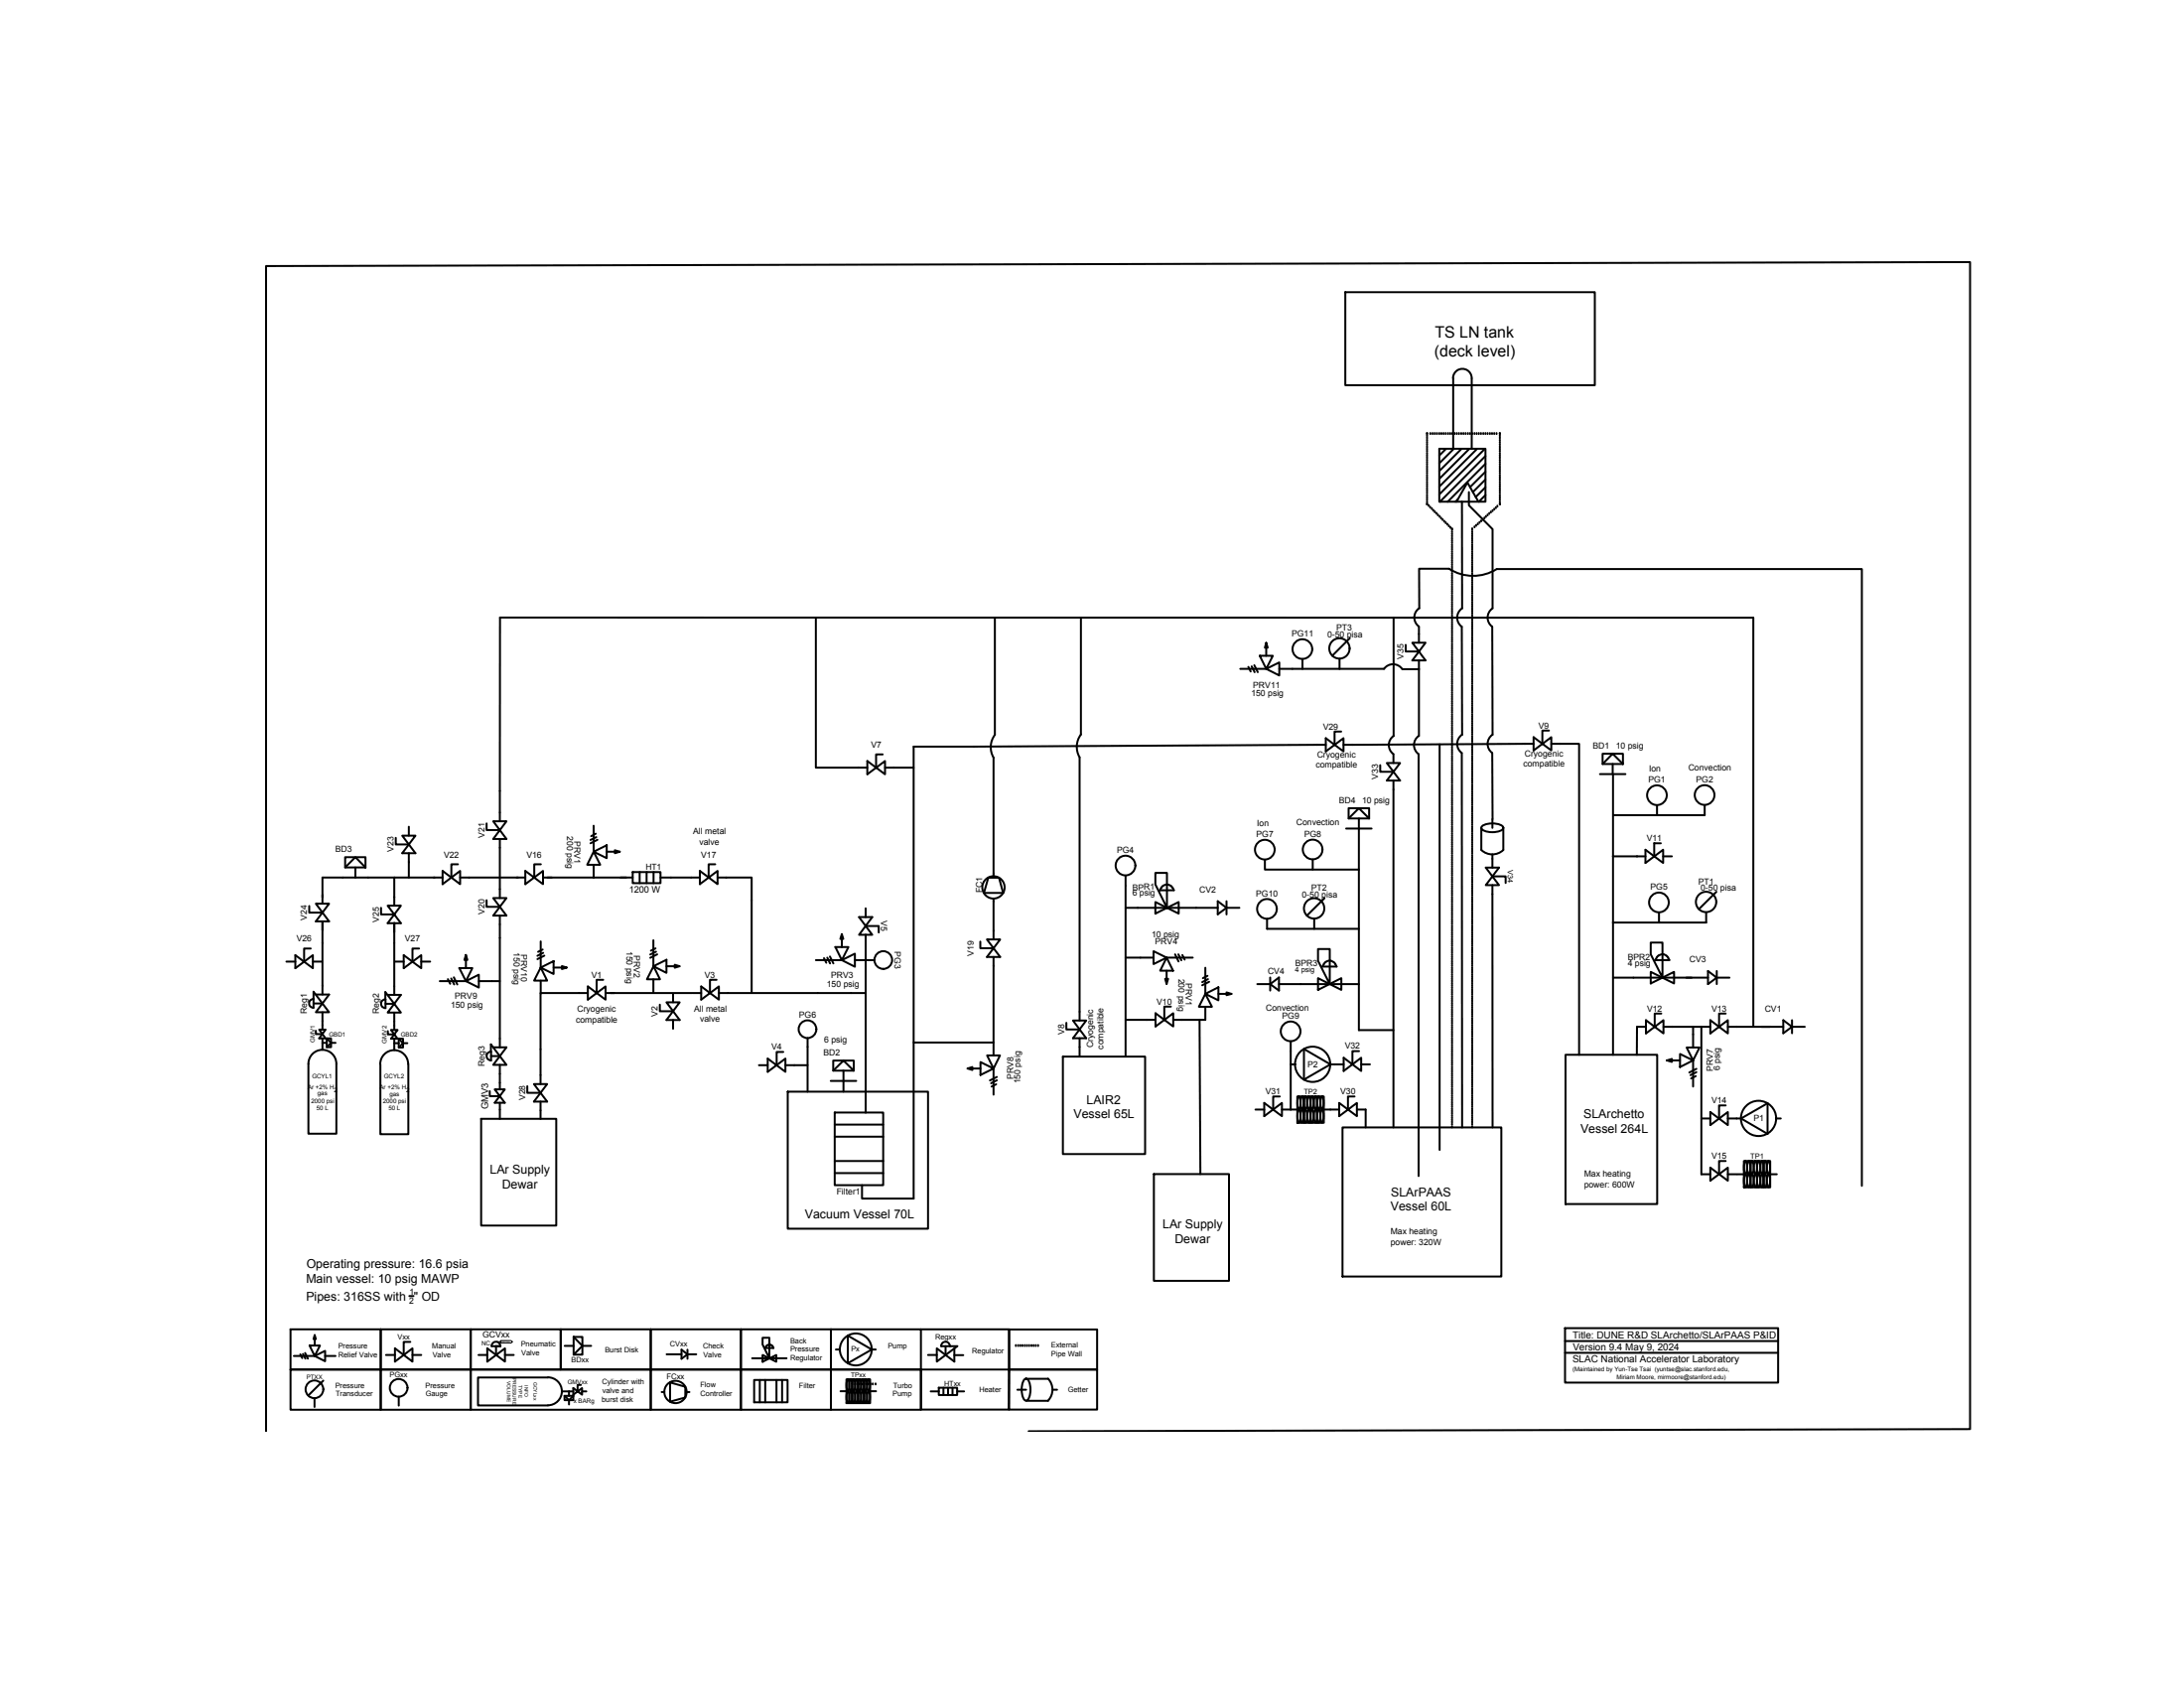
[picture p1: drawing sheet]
<svg xmlns="http://www.w3.org/2000/svg" width="279mm" height="216mm" viewBox="0 0 279 216" stroke-linecap="round" stroke-linejoin="round" font-family="sans-serif">
<!-- layer: 0 -->
<g fill="none" stroke="#000" stroke-width=".25">
<path d="M172.1 37.4h31.9v11.9h-31.9zM182.6 55.5h.1M182.6 55.8h.1M182.6 56.1h.1M182.6 56.4h.1M182.6 56.6h.1M182.6 56.9h.1M182.6 57.2h.1M182.6 57.5h.1M182.6 57.8h.1M182.6 58.1h.1M182.6 58.3h.1"/>
<path d="M182.6 58.6h.1M182.6 58.9h.1M182.6 59.2h.1M182.6 59.5h.1M182.6 59.7h.1M183 55.5h.1M183.3 55.5h.1M183.6 55.5h.1M183.8 55.5h.1M184.1 55.5h.1M184.1 57.4h5.9v6.8h-5.9zM184.4 55.5h.1"/>
<path d="M184.7 55.5h.1M185 55.5h.1M185 57.4l-.9 .9M185.3 55.5h.1M185.5 55.5h.1M185.8 55.5h.1M185.9 57.4v-9a1.2 1.2 0 0 1 1.2-1.2 1.2 1.2 0 0 1 1.2 1.2v9M186 57.4l-1.9 1.9M186.1 55.5h.1M186.4 55.5h.1M186.6 55.5h.1M186.9 55.5h.1"/>
<path d="M187 57.4l-2.9 2.9M187.2 55.5h.1M187.5 55.5h.1M187.8 55.5h.1M188 57.4l-3.9 3.8M188.1 55.5h.1M188.3 55.5h.1M188.6 55.5h.1M188.9 55.5h.1M189 57.4l-4.9 4.8M189.2 55.5h.1M189.5 55.5h.1"/>
<path d="M189.8 55.5h.1M190 57.4l-5.9 5.8M190 55.5h.1M190 58.3l-5.8 5.9M190 59.3l-4.8 4.9M190.3 55.5h.1M190.6 55.5h.1M190.9 55.5h.1M191.2 55.5h.1M191.5 55.5h.1M191.9 55.5h.1M191.9 59.7h.1"/>
<path d="M191.9 59.5h.1M191.9 59.2h.1M191.9 58.9h.1M191.9 58.6h.1M191.9 58.3h.1M191.9 58.1h.1M191.9 57.8h.1M191.9 57.5h.1M191.9 57.2h.1M191.9 56.9h.1M191.9 56.6h.1M191.9 56.4h.1"/>
<path d="M191.9 56.1h.1M191.9 55.8h.1M104.4 79v19.2h6.6M127.3 79v15a2.64 2.64 0 0 0-.2 2.9v15.2M138.3 79v14.9a2.64 2.64 0 0 0-.2 3v33.6M178.3 79v15.1M181.6 77.8a1.43 1.43 0 0 0-.1 2.3v2.1M181.6 77.8l-.1-5.1h3.9a5.6 5.6 0 0 0 6.1 .1h46.7v78.9M182.6 64.5h.1M182.6 60h.1M182.6 60.3h.1M182.6 60.6h.1"/>
<path d="M182.6 60.9h.1M182.6 61.1h.1M182.6 61.4h.1M182.6 61.7h.1M182.6 62h.1M182.6 62.3h.1M182.6 62.6h.1M182.6 62.8h.1M182.6 63.1h.1M182.6 63.4h.1M182.6 63.7h.1M182.6 64h.1"/>
<path d="M182.6 64.3h.1M182.8 64.7h.1M183 64.9h.1M183.2 65.1h.1M183.4 65.3h.1M183.6 65.5h.1M183.8 65.7h.1M184 65.9h.1M184.2 66.1h.1M184.4 66.3h.1M184.6 66.5h.1M184.8 66.7h.1"/>
<path d="M185 66.9h.1M185.2 67.1h.1M185.4 67.3h.1M185.5 67.5h.1M185.8 72.3h.1M185.8 72.6h.1M185.8 72.8h.1M185.8 73.1h.1M185.8 73.4h.1M185.8 73.7h.1M185.8 74h.1M185.8 74.3h.1"/>
<path d="M185.8 74.5h.1M185.8 74.8h.1M185.8 75.1h.1M185.8 75.4h.1M185.8 75.7h.1M185.8 75.9h.1M185.8 76.2h.1M185.8 76.5h.1M185.8 76.8h.1M185.8 77.1h.1M185.8 77.4h.1M185.8 77.6h.1"/>
<path d="M185.8 77.9h.1M185.8 78.2h.1M185.8 78.5h.1M185.8 78.8h.1M185.8 79.1h.1M185.8 79.3h.1M185.8 79.6h.1M185.8 79.9h.1M185.8 67.7h.1M185.8 68.1h.1M185.8 68.3h.1M185.8 68.6h.1"/>
<path d="M185.8 68.9h.1M185.8 69.2h.1M185.8 69.5h.1M185.8 69.8h.1M185.8 70h.1M185.8 70.3h.1M185.8 70.6h.1M185.8 70.9h.1M185.8 71.2h.1M185.8 71.4h.1M185.8 71.7h.1M185.8 72h.1"/>
<path d="M186.5 63.9l-.3 .3M187 64.2v13.6a1.42 1.42 0 0 0 0 2.4v13.8a1.43 1.43 0 0 0 0 2.3M187.9 62.9v1.7l3 3.1v10.1a1.43 1.43 0 0 0 0 2.4M188.3 72.3h.1M188.3 72.6h.1M188.3 72.8h.1M188.3 73.1h.1M188.3 73.4h.1M188.3 73.7h.1M188.3 74h.1M188.3 74.3h.1M188.3 74.5h.1"/>
<path d="M188.3 74.8h.1M188.3 75.1h.1M188.3 75.4h.1M188.3 75.7h.1M188.3 75.9h.1M188.3 76.2h.1M188.3 76.5h.1M188.3 76.8h.1M188.3 77.1h.1M188.3 77.4h.1M188.3 77.6h.1M188.3 77.9h.1"/>
<path d="M188.3 78.2h.1M188.3 78.5h.1M188.3 78.8h.1M188.3 79.1h.1M188.3 79.3h.1M188.3 79.6h.1M188.3 79.9h.1M188.3 67.7h.1M188.3 68.1h.1M188.3 68.3h.1M188.3 68.6h.1M188.3 68.9h.1"/>
<path d="M188.3 69.2h.1M188.3 69.5h.1M188.3 69.8h.1M188.3 70h.1M188.3 70.3h.1M188.3 70.6h.1M188.3 70.9h.1M188.3 71.2h.1M188.3 71.4h.1M188.3 71.7h.1M188.3 72h.1M188.6 67.5h.1"/>
<path d="M188.8 67.3h.1M189.1 67.1h.1M189.1 64.1l-1.4-2.4-1.4 2.5M189.3 66.9h.1M189.5 66.7h.1M189.7 66.5h.1M189.9 66.3h.1M190 60.3l-1.9 2M190 61.3l-1.6 1.6M190 62.3l-1.2 1.3M190 63.3l-.8 .9M190.1 66.1h.1"/>
<path d="M190.3 65.9h.1M190.5 65.7h.1M190.7 65.5h.1M190.9 65.4h.1M191.2 65.2h.1M191.4 65h.1M191.6 64.8h.1M191.9 64.5h.1M191.9 64.3h.1M191.9 64h.1M191.9 63.7h.1M191.9 63.4h.1"/>
<path d="M191.9 63.1h.1M191.9 62.8h.1M191.9 62.6h.1M191.9 62.3h.1M191.9 62h.1M191.9 61.7h.1M191.9 61.4h.1M191.9 61.1h.1M191.9 60.9h.1M191.9 60.6h.1M191.9 60.3h.1M191.9 60h.1"/>
<path d="M111 97.3v1.7l2.2-1.7v1.7zM112.9 96.5h-.8v1.7M113.2 98.2h3.7M165.3 85.5h11.8a1.43 1.43 0 0 1 2.3 .1M166.6 84.3v1.2M169.6 95.3l-52.7 .2v57.8h-6.6v-1.7M169.6 94.4v1.7l2.3-1.7v1.7zM171.4 85.5h.1M171.4 84.3v1.3M171.6 93.6h-.9v1.7M172.7 81.6l-2.3 2.3M176.6 97.9v.8h1.7"/>
<path d="M177.4 97.6h1.7l-1.7 2.2h1.7zM178.3 96.5v1.1M178.3 99.8v44.4M178.3 94.1a1.43 1.43 0 0 0 0 2.3M179.4 85.6h2.1M179.8 82.5v.8h1.7M180.7 82.2h1.7l-1.7 2.3h1.7zM181.5 94.1a1.43 1.43 0 0 0 0 2.3v54M181.5 84.5v9.6M184.2 95.2v51.9M185.8 80.2h.1M185.8 80.4h.1"/>
<path d="M185.8 80.7h.1M185.8 81h.1M185.8 81.3h.1M185.8 81.6h.1M185.8 81.9h.1M185.8 82.1h.1M185.8 82.4h.1M185.8 82.7h.1M185.8 83h.1M185.8 83.3h.1M185.8 83.6h.1M185.8 83.8h.1"/>
<path d="M185.8 84.1h.1M185.8 84.4h.1M185.8 84.7h.1M185.8 85h.1M185.8 85.3h.1M185.8 85.5h.1M185.8 85.8h.1M185.8 86.1h.1M185.8 86.4h.1M185.8 86.6h.1M185.8 86.9h.1M185.8 87.2h.1"/>
<path d="M185.8 87.5h.1M185.8 87.8h.1M185.8 88.1h.1M185.8 88.3h.1M185.8 88.6h.1M185.8 88.9h.1M185.8 89.2h.1M185.8 89.5h.1M185.8 89.8h.1M185.8 90h.1M185.8 90.3h.1M185.8 90.6h.1"/>
<path d="M185.8 90.9h.1M185.8 91.2h.1M185.8 91.5h.1M185.8 91.7h.1M185.8 92h.1M185.8 92.3h.1M185.8 92.6h.1M185.8 92.9h.1M185.8 93.1h.1M185.8 93.4h.1M185.8 93.7h.1M185.8 94h.1"/>
<path d="M185.8 94.3h.1M185.8 94.5h.1M185.8 94.8h.1M185.8 95.1h.1M185.8 95.4h.1M185.8 95.7h.1M185.8 96h.1M185.8 96.2h.1M185.8 96.5h.1M185.8 96.8h.1M185.8 97.1h.1M185.8 97.4h.1"/>
<path d="M185.8 97.7h.1M185.8 97.9h.1M185.8 98.2h.1M185.8 98.5h.1M185.8 98.8h.1M185.8 99.1h.1M185.8 99.3h.1M185.8 99.6h.1M185.8 99.9h.1M187 96.3v47.9M188.3 80.2h.1M188.3 80.4h.1"/>
<path d="M188.3 80.7h.1M188.3 81h.1M188.3 81.3h.1M188.3 81.6h.1M188.3 81.9h.1M188.3 82.1h.1M188.3 82.4h.1M188.3 82.7h.1M188.3 83h.1M188.3 83.3h.1M188.3 83.6h.1M188.3 83.8h.1"/>
<path d="M188.3 84.1h.1M188.3 84.4h.1M188.3 84.7h.1M188.3 85h.1M188.3 85.3h.1M188.3 85.5h.1M188.3 85.8h.1M188.3 86.1h.1M188.3 86.4h.1M188.3 86.6h.1M188.3 86.9h.1M188.3 87.2h.1"/>
<path d="M188.3 87.5h.1M188.3 87.8h.1M188.3 88.1h.1M188.3 88.3h.1M188.3 88.6h.1M188.3 88.9h.1M188.3 89.2h.1M188.3 89.5h.1M188.3 89.8h.1M188.3 90h.1M188.3 90.3h.1M188.3 90.6h.1"/>
<path d="M188.3 90.9h.1M188.3 91.2h.1M188.3 91.5h.1M188.3 91.7h.1M188.3 92h.1M188.3 92.3h.1M188.3 92.6h.1M188.3 92.9h.1M188.3 93.1h.1M188.3 93.4h.1M188.3 93.7h.1M188.3 94h.1"/>
<path d="M188.3 94.3h.1M188.3 94.5h.1M188.3 94.8h.1M188.3 95.1h.1M188.3 95.4h.1M188.3 95.7h.1M188.3 96h.1M188.3 96.2h.1M188.3 96.5h.1M188.3 96.8h.1M188.3 97.1h.1M188.3 97.4h.1"/>
<path d="M188.3 97.7h.1M188.3 97.9h.1M188.3 98.2h.1M188.3 98.5h.1M188.3 98.8h.1M188.3 99.1h.1M188.3 99.3h.1M188.3 99.6h.1M188.3 99.9h.1M190.9 80.2v13.8a1.43 1.43 0 0 0 0 2.3M190.9 96.3v8.5M196.2 94.3v1.7l2.3-1.7v1.7z"/>
<path d="M196.2 95.1l-24.3 .2M198.2 93.4h-.9v1.7M198.5 95.1h3.5v39.8M204.7 99h3.2M205 96.4h2.6v1.3h-2.6zM205 97.7l1.3-1.3 1.3 1.3M206.3 97.7v1.3M206.4 99v35.9M39.6 115.9v.8h1.7M40.4 115.6h1.7l-1.7 2.2h1.7zM41.3 117.8v9.4M44.2 109.6h2.6v1.3h-2.6z"/>
<path d="M44.2 110.9l1.3-1.3 1.3 1.3M45.5 110.9v1.3M48.7 116.1v.9h1.7M49.6 115.8h1.7l-1.7 2.3h1.7zM50.4 112.2v3.6M50.4 118v9.2M50.6 107.2v.8h1.7M51.5 106.9h1.6l-1.6 2.2h1.6zM52.3 105.7v1.2M52.3 109.1v3.1M56.6 111.4v1.7l2.3-1.7v1.7zM56.6 112.2h-15.3v3.4"/>
<path d="M58.6 110.5h-.9v1.7M58.9 112.2h8.3M62.3 115.1v.9h1.6M62.3 105.3v.9h1.6M63.1 114.9h1.7l-1.7 2.2h1.7zM63.1 105h1.7l-1.7 2.3h1.7zM63.9 105l.1-26h160.3v52.3M63.9 107.3v7.6M63.9 117.1v16.9M67.2 111.4v1.7l2.3-1.7v1.7zM69.2 110.5h-.9v1.7M69.5 112.2h10.6"/>
<path d="M85.8 112.2h3.7M89.5 111.4v1.7l2.3-1.7v1.7zM91.5 110.5h-.8v1.7M91.8 112.2h4.4v14.8M109.9 117.3l1.7 2.3h-1.7l1.7-2.3zM110.7 118.4h1.7v.9M110.7 116.2v1.1M126.4 112.3h1.4l.5 1.9h-2.4zM127.1 114.9v5.3M144 112v1.3M144 113.3v21.8M144 116.1h1.6"/>
<path d="M153 116.1h2.8M155.8 116.9l1.1-.8-1.1-.8v1.7M156.9 116.1h1.7M156.9 115.3v1.7M161.8 110v1.2h12M162.1 117.5v1.3h11.7M167.9 109.9v1.3M168.1 118.8h.1M168.1 117.5v1.3M169.4 114.9l-2.2 2.2M172.2 106h3.3M172.5 103.4h2.7v1.3h-2.7z"/>
<path d="M172.5 104.7l1.3-1.3 1.4 1.3M173.8 104.7v27.1h4.5M185.8 100.2h.1M185.8 100.5h.1M185.8 100.7h.1M185.8 101h.1M185.8 101.3h.1M185.8 101.6h.1M185.8 101.9h.1M185.8 102.2h.1M185.8 102.4h.1M185.8 102.7h.1"/>
<path d="M185.8 103h.1M185.8 103.3h.1M185.8 103.6h.1M185.8 103.8h.1M185.8 104.1h.1M185.8 104.4h.1M185.8 104.7h.1M185.8 105h.1M185.8 105.3h.1M185.8 105.5h.1M185.8 105.8h.1M185.8 106.1h.1"/>
<path d="M185.8 106.4h.1M185.8 106.7h.1M185.8 106.9h.1M185.8 107.2h.1M185.8 107.5h.1M185.8 107.8h.1M185.8 108.1h.1M185.8 108.3h.1M185.8 108.6h.1M185.8 108.9h.1M185.8 109.2h.1M185.8 109.5h.1"/>
<path d="M185.8 109.8h.1M185.8 110h.1M185.8 110.3h.1M185.8 110.6h.1M185.8 110.9h.1M185.8 111.2h.1M185.8 111.5h.1M185.8 111.7h.1M185.8 112h.1M185.8 112.3h.1M185.8 112.6h.1M185.8 112.9h.1"/>
<path d="M185.8 113.1h.1M185.8 113.4h.1M185.8 113.7h.1M185.8 114h.1M185.8 114.3h.1M185.8 114.5h.1M185.8 114.8h.1M185.8 115.1h.1M185.8 115.4h.1M185.8 115.7h.1M185.8 116h.1M185.8 116.2h.1"/>
<path d="M185.8 116.5h.1M185.8 116.8h.1M185.8 117.1h.1M185.8 117.4h.1M185.8 117.7h.1M185.8 117.9h.1M185.8 118.2h.1M185.8 118.5h.1M185.8 118.8h.1M185.8 119.1h.1M185.8 119.4h.1M185.8 119.6h.1"/>
<path d="M185.8 119.9h.1M188.3 100.2h.1M188.3 100.5h.1M188.3 100.7h.1M188.3 101h.1M188.3 101.3h.1M188.3 101.6h.1M188.3 101.9h.1M188.3 102.2h.1M188.3 102.4h.1M188.3 102.7h.1M188.3 103h.1"/>
<path d="M188.3 103.3h.1M188.3 103.6h.1M188.3 103.8h.1M188.3 104.1h.1M188.3 104.4h.1M188.3 104.7h.1M188.3 105h.1M188.3 105.3h.1M188.3 105.5h.1M188.3 105.8h.1M188.3 106.1h.1M188.3 106.4h.1"/>
<path d="M188.3 106.7h.1M188.3 106.9h.1M188.3 107.2h.1M188.3 107.5h.1M188.3 107.8h.1M188.3 108.1h.1M188.3 108.3h.1M188.3 108.6h.1M188.3 108.9h.1M188.3 109.2h.1M188.3 109.5h.1M188.3 109.8h.1"/>
<path d="M188.3 110h.1M188.3 110.3h.1M188.3 110.6h.1M188.3 110.9h.1M188.3 111.2h.1M188.3 111.5h.1M188.3 111.7h.1M188.3 112h.1M188.3 112.3h.1M188.3 112.6h.1M188.3 112.9h.1M188.3 113.1h.1"/>
<path d="M188.3 113.4h.1M188.3 113.7h.1M188.3 114h.1M188.3 114.3h.1M188.3 114.5h.1M188.3 114.8h.1M188.3 115.1h.1M188.3 115.4h.1M188.3 115.7h.1M188.3 116h.1M188.3 116.2h.1M188.3 116.5h.1"/>
<path d="M188.3 116.8h.1M188.3 117.1h.1M188.3 117.4h.1M188.3 117.7h.1M188.3 117.9h.1M188.3 118.2h.1M188.3 118.5h.1M188.3 118.8h.1M188.3 119.1h.1M188.3 119.4h.1M188.3 119.6h.1M188.3 119.9h.1"/>
<path d="M189.5 105.9v2.8a2.04 2.04 0 0 0 2.8 0v-2.8M189.6 105.7a2.63 2.63 0 0 1 2.6 0l.1 .2a1.34 1.34 0 0 1-1.4 .5 1.34 1.34 0 0 1-1.4-.5zM190.1 111l1.7 2.2h-1.7l1.7-2.2zM190.9 112.1h1.7v.8M190.9 113.2v31M190.9 104.8v1.1M190.9 109.3v1.7M206.3 118h12M206.3 109.5h4.2M206.4 104.3h11.7M210.5 108.7v1.7l2.3-1.7v1.7zM211.6 107.8v1.7"/>
<path d="M211.6 107.9h.9M212 103v1.3M212.2 116.7v1.3M212.8 109.5h1.1M218.1 103v1.2M218.3 118h.1M218.3 116.7v1.3M219.6 114.1l-2.3 2.2M36.6 123h1.2M37.8 122.2v1.6l2.2-1.6v1.6zM39.5 136.1v8.9h3.5v-8.9M39.5 136.1a1.79 1.79 0 0 1 1.7-1.8 1.79 1.79 0 0 1 1.8 1.8"/>
<path d="M39.8 121.3h-.9v1.7M40 123h1.1M40.1 128.3h1.2M40.4 127.2h1.7l-1.7 2.3h1.7l-2-2.7v2.1a.56 .56 0 0 1-.6-.6 .56 .56 0 0 1 .6-.5M40.4 131.8v.5h.9M40.8 131.7h.9l-.9 1.1h.9zM41.3 129.5v2.2M41.3 132.8v1.5M41.3 133.4h.5M41.8 132.8h.6v1.1h-.6zM41.8 132.8l.6 .6-.6 .5M42.4 133.4h.5"/>
<path d="M48.6 136.1a1.8 1.8 0 0 1 1.8-1.8 1.8 1.8 0 0 1 1.8 1.8v9h-3.5v-9M49.3 128.4h1.1M49.6 127.2h1.7l-1.7 2.3h1.7l-2-2.6v2a.56 .56 0 0 1-.6-.5 .56 .56 0 0 1 .6-.6M49.6 131.9v.4h.8M50 131.7h.9l-.9 1.2h.9zM50.4 129.5v2.2M50.4 132.9v1.4M50.4 133.4h.6M50.5 123h1.1M51 132.9h.6v1.1h-.6zM51 132.9l.6 .5-.6 .6M51.6 133.4h.5"/>
<path d="M51.6 122.2v1.6l2.3-1.6v1.6zM53.6 121.3h-.8v1.7M53.9 123h1.1M62.7 139.6v.6h1.2M62.8 134.5a.56 .56 0 0 0-.5 .6 .56 .56 0 0 0 .5 .5v-1.1M62.8 135.1h1.1M62.9 125.5h1M63.1 134h1.7l-1.7 2.2h1.7l-2-2.6v.9M63.3 139.3h1.3l-1.3 1.7h1.3zM63.9 136.2v3.1M67.5 138.9v.9h1.7M68.3 138.7h1.7l-1.7 2.2h1.7z"/>
<path d="M75.2 126.2v1.7l2.3-1.7v1.7zM75.2 127h-6v11.7M77.2 125.3h-.9v1.7M77.5 127h11M84.4 128.5v.8h1.7M85.3 128.2h1.7l-1.7 2.3h1.7zM86.1 127.1v1.1M86.1 130.5v1.1M88.6 127h1.1M89.7 126.2v1.7l2.3-1.7v1.7zM91.7 125.3h-.9v1.7M97.1 136.2h1.1"/>
<path d="M98.2 135.4v1.7l2.3-1.7v1.7zM100.2 134.5h-.8v1.7M100.5 136.2h2.8M100.8 139.6h17.9v17.6h-17.9zM103.3 132.8v6.8M106.3 138.3h3.2M106.6 135.7h2.6v1.2h-2.6zM106.6 136.9l1.3-1.2 1.3 1.2M107.9 136.9v2.7M110.7 120.7v-1.1v7.4h-18.7M110.7 127v15.3M110.8 122.8h1.1"/>
<path d="M125.4 120.4v.9h1.7M126.3 120.2h1.7l-1.7 2.2h1.7zM127.1 122.4v10.9h-10.2M136 135.1h10.5v12.5h-10.5zM136.4 130.8v.9h1.7M137.3 130.5h1.7l-1.7 2.3h1.7zM138.1 132.8v2.3M144 130.4h3.8M144 122.5h1.9M147.8 129.6v1.7l2.3-1.7v1.7zM149.8 128.7h-.9v1.7M150.1 130.4h4.1"/>
<path d="M153.5 130.4l.1 19.8M160.8 125.9h1.7M162.5 125.9l1.1-.9v1.7zM162.5 125v1.7M163.6 125.9h2.8M165.1 136.1h.6M165.1 133.2v8.7M170.2 136.1l-3.4-1.9v3.9l3.4-2h1.7M171.9 135.3v1.7l2.2-1.7v1.7zM173.9 134.4h-.9v1.7M174.1 136.1h1.2M185.8 120.2h.1"/>
<path d="M185.8 120.5h.1M185.8 120.7h.1M185.8 121h.1M185.8 121.3h.1M185.8 121.6h.1M185.8 121.9h.1M185.8 122.2h.1M185.8 122.4h.1M185.8 122.7h.1M185.8 123h.1M185.8 123.3h.1M185.8 123.6h.1"/>
<path d="M185.8 123.9h.1M185.8 124.1h.1M185.8 124.4h.1M185.8 124.7h.1M185.8 125h.1M185.8 125.3h.1M185.8 125.5h.1M185.8 125.8h.1M185.8 126.1h.1M185.8 126.4h.1M185.8 126.7h.1M185.8 127h.1"/>
<path d="M185.8 127.2h.1M185.8 127.5h.1M185.8 127.8h.1M185.8 128.1h.1M185.8 128.4h.1M185.8 128.6h.1M185.8 128.9h.1M185.8 129.2h.1M185.8 129.5h.1M185.8 129.8h.1M185.8 130h.1M185.8 130.3h.1"/>
<path d="M185.8 130.6h.1M185.8 130.9h.1M185.8 131.2h.1M185.8 131.5h.1M185.8 131.7h.1M185.8 132h.1M185.8 132.3h.1M185.8 132.6h.1M185.8 132.9h.1M185.8 133.2h.1M185.8 133.4h.1M185.8 133.7h.1"/>
<path d="M185.8 134h.1M185.8 134.3h.1M185.8 134.5h.1M185.8 134.8h.1M185.8 135.1h.1M185.8 135.4h.1M185.8 135.7h.1M185.8 136h.1M185.8 136.2h.1M185.8 136.5h.1M185.8 136.8h.1M185.8 137.1h.1"/>
<path d="M185.8 137.4h.1M185.8 137.7h.1M185.8 137.9h.1M185.8 138.2h.1M185.8 138.5h.1M185.8 138.8h.1M185.8 139.1h.1M185.8 139.4h.1M185.8 139.6h.1M185.8 139.9h.1M188.3 120.2h.1M188.3 120.5h.1"/>
<path d="M188.3 120.7h.1M188.3 121h.1M188.3 121.3h.1M188.3 121.6h.1M188.3 121.9h.1M188.3 122.2h.1M188.3 122.4h.1M188.3 122.7h.1M188.3 123h.1M188.3 123.3h.1M188.3 123.6h.1M188.3 123.9h.1"/>
<path d="M188.3 124.1h.1M188.3 124.4h.1M188.3 124.7h.1M188.3 125h.1M188.3 125.3h.1M188.3 125.5h.1M188.3 125.8h.1M188.3 126.1h.1M188.3 126.4h.1M188.3 126.7h.1M188.3 127h.1M188.3 127.2h.1"/>
<path d="M188.3 127.5h.1M188.3 127.8h.1M188.3 128.1h.1M188.3 128.4h.1M188.3 128.6h.1M188.3 128.9h.1M188.3 129.2h.1M188.3 129.5h.1M188.3 129.8h.1M188.3 130h.1M188.3 130.3h.1M188.3 130.6h.1"/>
<path d="M188.3 130.9h.1M188.3 131.2h.1M188.3 131.5h.1M188.3 131.7h.1M188.3 132h.1M188.3 132.3h.1M188.3 132.6h.1M188.3 132.9h.1M188.3 133.2h.1M188.3 133.4h.1M188.3 133.7h.1M188.3 134h.1"/>
<path d="M188.3 134.3h.1M188.3 134.5h.1M188.3 134.8h.1M188.3 135.1h.1M188.3 135.4h.1M188.3 135.7h.1M188.3 136h.1M188.3 136.2h.1M188.3 136.5h.1M188.3 136.8h.1M188.3 137.1h.1M188.3 137.4h.1"/>
<path d="M188.3 137.7h.1M188.3 137.9h.1M188.3 138.2h.1M188.3 138.5h.1M188.3 138.8h.1M188.3 139.1h.1M188.3 139.4h.1M188.3 139.6h.1M188.3 139.9h.1M200.3 134.9h11.7v19.1h-11.7zM206.4 125h2.6M210.6 130.5v1.7l2.2-1.7v1.7z"/>
<path d="M210.6 131.3h-1.2v3.6M212.5 129.6h-.8v1.7M212.8 131.3h4.9v18.9h1.1M215.7 125h2.8M216.6 131.3v1M217.7 131.3h1.1M218.5 124.2l1.1 .8-1.1 .9zM218.8 130.5v1.7l2.2-1.7v1.7zM219.6 125h1.7M219.6 124.2v1.7M220.8 129.6h-.9v1.7M221 131.3h7.1"/>
<path d="M228.1 130.5l1.2 .8-1.2 .9zM229.3 131.3h1.6M229.3 130.5v1.7M61.6 143.1h9.6v13.7h-9.6zM63.9 141v2.1M69.2 140.9v2.2M147.6 150.2h9.6v13.6h-9.6zM160.6 141.9h1.1M161.7 141.1v1.7l2.3-1.7v1.7zM163.7 140.2h-.8v1.7M164 141.9h2M166 140.2h3.4v3.4h-3.4z"/>
<path d="M166.2 140.2a1.84 1.84 0 0 1 0 1.7 1.84 1.84 0 0 1 0-1.7zM166.2 141.9a1.84 1.84 0 0 1 0 1.7 1.84 1.84 0 0 1 0-1.7zM166.6 140.2a1.84 1.84 0 0 1 0 1.7 1.84 1.84 0 0 1 0-1.7zM166.6 141.9a1.84 1.84 0 0 1 0 1.7 1.84 1.84 0 0 1 0-1.7zM166.8 140.2v3.4M167 140.2a1.84 1.84 0 0 1 0 1.7 1.84 1.84 0 0 1 0-1.7zM167 141.9a1.84 1.84 0 0 1 0 1.7 1.84 1.84 0 0 1 0-1.7zM167.4 140.2a1.84 1.84 0 0 1 0 1.7 1.84 1.84 0 0 1 0-1.7zM167.4 141.9a1.84 1.84 0 0 1 0 1.7 1.84 1.84 0 0 1 0-1.7zM167.7 140.2v3.4M167.9 140.2a1.84 1.84 0 0 1 0 1.7 1.84 1.84 0 0 1 0-1.7zM167.9 141.9a1.84 1.84 0 0 1 0 1.7 1.84 1.84 0 0 1 0-1.7z"/>
<path d="M168.3 140.2a1.84 1.84 0 0 1 0 1.7 1.84 1.84 0 0 1 0-1.7zM168.3 141.9a1.84 1.84 0 0 1 0 1.7 1.84 1.84 0 0 1 0-1.7zM168.5 140.2v3.4M168.7 140.2a1.84 1.84 0 0 1 0 1.7 1.84 1.84 0 0 1 0-1.7zM168.7 141.9a1.84 1.84 0 0 1 0 1.7 1.84 1.84 0 0 1 0-1.7zM169.1 140.2a1.84 1.84 0 0 1 0 1.7 1.84 1.84 0 0 1 0-1.7zM169.1 141.9a1.84 1.84 0 0 1 0 1.7 1.84 1.84 0 0 1 0-1.7zM169.4 141.9h1.9M171.3 141.1v1.7l2.3-1.7v1.7zM171.7 144.2h20.4v19.1h-20.4zM173.3 140.2h-.9v1.7M173.6 141.9h1.1v2.3"/>
<path d="M185.8 140.2h.1M185.8 140.5h.1M185.8 140.8h.1M185.8 141h.1M185.8 141.3h.1M185.8 141.6h.1M185.8 141.9h.1M185.8 142.2h.1M185.8 142.4h.1M185.8 142.7h.1M185.8 143h.1M185.8 143.3h.1"/>
<path d="M185.8 143.6h.1M185.8 143.9h.1M185.8 144.2h.1M188.3 140.2h.1M188.3 140.5h.1M188.3 140.8h.1M188.3 141h.1M188.3 141.3h.1M188.3 141.6h.1M188.3 141.9h.1M188.3 142.2h.1M188.3 142.4h.1"/>
<path d="M188.3 142.7h.1M188.3 143h.1M188.3 143.3h.1M188.3 143.6h.1M188.3 143.9h.1M188.3 144.2h.1M217.7 143.1h1.1M218.8 142.2v1.7l2.2-1.7v1.7zM218.8 149.3v1.7l2.2-1.7v1.7zM220.8 141.4h-.9v1.7M220.8 148.5h-.9v1.7M221 143.1h1.7l3.4-2v3.9l-3.4-1.9"/>
<path d="M221 150.2h1.2M222.3 150.2h.8M223.1 148.5h3.4v3.4h-3.4zM223.3 148.5a1.84 1.84 0 0 1 0 1.7 1.84 1.84 0 0 1 0-1.7zM223.3 150.2a1.84 1.84 0 0 1 0 1.6 1.84 1.84 0 0 1 0-1.6zM223.7 148.5a1.84 1.84 0 0 1 0 1.7 1.84 1.84 0 0 1 0-1.7zM223.7 150.2a1.84 1.84 0 0 1 0 1.6 1.84 1.84 0 0 1 0-1.6zM223.9 148.5v3.4M224.1 148.5a1.84 1.84 0 0 1 0 1.7 1.84 1.84 0 0 1 0-1.7zM224.1 150.2a1.84 1.84 0 0 1 0 1.6 1.84 1.84 0 0 1 0-1.6zM224.6 148.5a1.84 1.84 0 0 1 0 1.7 1.84 1.84 0 0 1 0-1.7zM224.6 150.2a1.84 1.84 0 0 1 0 1.6 1.84 1.84 0 0 1 0-1.6z"/>
<path d="M224.8 148.5v3.4M225 148.5a1.84 1.84 0 0 1 0 1.7 1.84 1.84 0 0 1 0-1.7zM225 150.2a1.84 1.84 0 0 1 0 1.6 1.84 1.84 0 0 1 0-1.6zM225.4 148.5a1.84 1.84 0 0 1 0 1.7 1.84 1.84 0 0 1 0-1.7zM225.4 150.2a1.84 1.84 0 0 1 0 1.6 1.84 1.84 0 0 1 0-1.6zM225.6 148.5v3.4M225.8 148.5a1.84 1.84 0 0 1 0 1.7 1.84 1.84 0 0 1 0-1.7zM225.8 150.2a1.84 1.84 0 0 1 0 1.6 1.84 1.84 0 0 1 0-1.6zM226.2 148.5a1.84 1.84 0 0 1 0 1.7 1.84 1.84 0 0 1 0-1.7zM226.2 150.2a1.84 1.84 0 0 1 0 1.6 1.84 1.84 0 0 1 0-1.6zM226.5 150.2h.8M227.2 143.1h.6"/>
<path d="M37.2 170h11.5v5.2h-11.5zM37.2 175.2h11.5v5.1h-11.5zM40.2 178.8v1.2M41.4 176.6l-2 1.9M48.7 170h11.5v5.2h-11.5zM48.7 175.2h11.5v5.1h-11.5zM49.4 173.3h1.1M50.5 172.5v1.7l2.3-1.7v1.7zM51 178.6v1.2M52.4 165.8h.5M52.5 171.6h-.9v1.7M52.8 173.3h1.1"/>
<path d="M60.2 170h11.5v5.2h-11.5zM60.2 175.2h23v5.1h-23zM61.2 173.3h1.1M62.3 172.5l2.3 1.7v-1.7l-2.3 1.7zM63.5 172.2v1.1M64 172.2a.56 .56 0 0 0-.6-.6 .56 .56 0 0 0-.5 .6h1.1M64.6 173.3h1.1M70.1 176.2a1.79 1.79 0 0 1 1.8 1.8 1.79 1.79 0 0 1-1.8 1.7M70.1 176.2h-8.9v3.6h8.9M71.7 170h11.5v5.2h-11.5zM71.9 178h1.4M72.2 178.5h1.1v.6h-1.1z"/>
<path d="M72.2 178.5l.6 .6 .5-.6M72.2 172.1h1.2M72.8 178v.5M72.8 179.1v.5M73.3 177.5v.9l1.2-.9v.9zM73.4 171h1.1v2.3h-1.1zM73.4 171l1.1 1.1-1.1 1.2M74.3 177.1h-.4v.9M74.5 178h.5M74.5 172.1h1.1M83.2 175.2h11.6v5.1h-11.6zM83.2 170h11.6v5.2h-11.6z"/>
<path d="M84.6 178h.4M85.3 173.2h1.9M85.7 176.8l2 .6v1.3l-2 .6zM87.2 172.6l.7 .6-.7 .6zM87.8 178h.4M87.9 173.2h1.2M87.9 172.6v1.2M94.8 170h11.5v5.2h-11.5zM94.8 175.2h11.5v5.1h-11.5zM106.3 170h11.5v5.2h-11.5zM106.3 175.2h11.5v5.1h-11.5zM106.9 172.6h.5"/>
<path d="M107.5 177.9h.8M108.3 176.4h3v3.1h-3zM108.5 176.4a1.66 1.66 0 0 1 0 1.5 1.66 1.66 0 0 1 0-1.5zM108.5 177.9a1.66 1.66 0 0 1 0 1.5 1.66 1.66 0 0 1 0-1.5zM108.8 176.4a1.66 1.66 0 0 1 0 1.5 1.66 1.66 0 0 1 0-1.5zM108.8 177.9a1.66 1.66 0 0 1 0 1.5 1.66 1.66 0 0 1 0-1.5zM109 176.4v3.1M109.2 176.4a1.66 1.66 0 0 1 0 1.5 1.66 1.66 0 0 1 0-1.5zM109.2 177.9a1.66 1.66 0 0 1 0 1.5 1.66 1.66 0 0 1 0-1.5zM109.6 176.4a1.66 1.66 0 0 1 0 1.5 1.66 1.66 0 0 1 0-1.5zM109.6 177.9a1.66 1.66 0 0 1 0 1.5 1.66 1.66 0 0 1 0-1.5zM109.8 176.4v3.1"/>
<path d="M110 176.4a1.66 1.66 0 0 1 0 1.5 1.66 1.66 0 0 1 0-1.5zM110 177.9a1.66 1.66 0 0 1 0 1.5 1.66 1.66 0 0 1 0-1.5zM110.4 176.4a1.66 1.66 0 0 1 0 1.5 1.66 1.66 0 0 1 0-1.5zM110.4 177.9a1.66 1.66 0 0 1 0 1.5 1.66 1.66 0 0 1 0-1.5zM110.6 176.4v3.1M110.7 176.4a1.66 1.66 0 0 1 0 1.5 1.66 1.66 0 0 1 0-1.5zM110.7 177.9a1.66 1.66 0 0 1 0 1.5 1.66 1.66 0 0 1 0-1.5zM111.1 176.4a1.66 1.66 0 0 1 0 1.5 1.66 1.66 0 0 1 0-1.5zM111.1 177.9a1.66 1.66 0 0 1 0 1.5 1.66 1.66 0 0 1 0-1.5zM111.3 177.9h.8M111.5 172.6l-3 1.8v-3.6l3 1.8h.5M117.8 175.2h11.3v5.1h-11.3z"/>
<path d="M117.8 170h11.3v5.2M118.7 173.3h1.1M120.4 172.2a.56 .56 0 0 1 .6-.6 .56 .56 0 0 1 .5 .6M120.4 172.2h2.1l-2.7 2v-1.7l2.3 1.7v-1.7M121 172.2v1.1M122.1 173.3h1.1M129.1 170h11.3v5.2h-11.3zM129.1 175.2h11.3v5.1h-11.3zM130 172.2h.1M130.2 177.8h1.1M130.3 172.2h.1M130.5 172.2h.1"/>
<path d="M130.8 172.2h.1M131 176.4l.3-.1a1.34 1.34 0 0 1 .5 1.4 1.34 1.34 0 0 1-.5 1.4 1.34 1.34 0 0 1-.6-1.4v-.5zM131.1 172.2h.1M131.3 176.4l2.8-.1a2.04 2.04 0 0 1 0 2.8M131.3 179.2h2.8M131.4 172.2h.1M131.7 172.2h.1M132 172.2h.1M132.2 172.2h.1M132.5 172.2h.1M132.8 172.2h.1M134.7 177.8h.5"/>
<path d="M200.2 169.9h27.3v6.9h-27.3zM200.2 171.5h27.3M200.2 173h27.3M34 183.1v-149.1l218-.5v149.3l-120.4 .3"/>
<circle cx="166.6" cy="83" r="1.26"/>
<circle cx="171.4" cy="82.9" r="1.3"/>
<circle cx="127.1" cy="113.5" r="1.43"/>
<circle cx="144" cy="110.7" r="1.26"/>
<circle cx="161.8" cy="108.7" r="1.26"/>
<circle cx="162.1" cy="116.3" r="1.26"/>
<circle cx="167.9" cy="108.7" r="1.26"/>
<circle cx="168.1" cy="116.2" r="1.3"/>
<circle cx="212" cy="101.7" r="1.26"/>
<circle cx="212.2" cy="115.4" r="1.26"/>
<circle cx="218.1" cy="101.7" r="1.26"/>
<circle cx="218.3" cy="115.4" r="1.3"/>
<circle cx="103.3" cy="131.6" r="1.13"/>
<circle cx="113" cy="122.8" r="1.13"/>
<circle cx="165.1" cy="131.9" r="1.26"/>
<circle cx="167.9" cy="136.1" r="2.25"/>
<circle cx="225" cy="143" r="2.25"/>
<circle cx="40.2" cy="177.7" r="1.13"/>
<circle cx="51" cy="177.5" r="1.13"/>
<circle cx="86.4" cy="178" r="1.43"/>
<circle cx="109.5" cy="172.6" r="2.04"/>
</g>
<!-- layer: Possible Connections -->
<path d="M109 177.1h.1M109.4 177.1h.1M109.7 177.1h.1M110 177.1h.1M110.2 177.1h.1M110.5 177.1h.1M110.8 177.1h.1M111.1 177.1h.1M111.4 177.1h.1M111.7 177.1h.1M112 177.1h.1" fill="none" stroke="#000" stroke-width=".25"/>
<!-- layer: DEFAULT_255_2_778 -->
<g fill="none" stroke="#000" stroke-width=".25">
<path d="M158.7 85.5h3.3M159.7 85.3l.3 .6M160.1 85.2l.4 .8M160.5 85.1l.4 .9M161.2 83.9h1.6l-.8 1.6zM162 82.2l.2 .6h-.4zM162 85.5l1.7-.8v1.7zM162 82.8v1.1M163.7 85.5h1.6M75.9 108.9l1.7-.8v1.7zM75.9 108.9l.9 1.7h-1.7zM75.9 105.6v3.3"/>
<path d="M75.9 110.6v1.7M76.2 106.6l-.6 .3M76.3 107.1l-.8 .3M76.4 107.4l-.9 .5M77.6 108.9h1.1M78.7 108.7l.6 .2-.6 .2zM79.4 112.2h1.5M80.9 111.5h3.6v1.5h-3.6zM81.8 111.5v1.5M82.7 111.5v1.5M83.6 111.5v1.5M84.5 112.2h1.3"/>
<path d="M107.7 119.5l.2 .6h-.4zM145.6 116.1h7.4M147.8 115.4l3 1.5v-1.5l-3 1.5zM147.8 111.6h1.5v4.5l-1.5-3zM148.4 113.8v.1M149.4 113.1a.93 .93 0 0 0-1 .7M149.4 113.1l.4 .2 .2 .2M150 113.6l.2 .3h-1.8M56.3 125.5h3.3M57.3 125.2l.3 .6M57.7 125.2l.4 .7M58.1 125l.4 .9"/>
<path d="M58.8 123.8h1.6l-.8 1.7zM59.6 122.1l.2 .7h-.4zM59.6 125.5l1.7-.8v1.6zM59.6 122.7v1.1M61.3 125.5h1.6M69.2 123.8l1.6-.9v1.7zM69.2 123.8l.8 1.6h-1.7zM69.2 120.4v3.4M69.2 125.4v1.7M69.4 121.4l-.6 .3M69.5 121.9l-.8 .4M69.6 122.2l-.9 .5"/>
<path d="M70.8 123.8h1.1M71.9 123.6l.6 .2-.6 .1zM83.6 123.6l1.7-.8v1.6zM83.6 120.3v3.3M83.6 125.3v1.6M83.6 123.6l.8 1.7h-1.6zM83.9 121.3l-.6 .3M83.9 121.7l-.7 .4M84.1 122.1l-.9 .4M85.3 123.6h1M86.3 123.4l.6 .2-.6 .2zM104.4 122.8h3.3"/>
<path d="M105.4 122.5l.3 .6M105.8 122.5l.4 .7M106.2 122.3l.4 .9M106.9 121.1h1.6l-.8 1.7zM107.7 122.8l1.7-.8v1.6zM107.7 120.1v1M109.4 122.8h1.6M123.8 136.7l.6-.2v.4zM124.4 136.7h1M125.4 135.8l1.7 .9-1.7 .8zM126.3 135h1.6l-.8 1.7zM127.1 133.3v1.7"/>
<path d="M127.1 136.7v3.3M127.4 138.7l-.5 .3M127.5 137.7l-.9 .5M127.5 138.2l-.7 .3M145.9 122.5h1.7M147.6 121.7l1.6 .8-1.6 .8zM149.1 125.2h.3l-.2 .6zM149.2 122.5l.9 1.7h-1.7zM149.2 124.2v1M149.2 122.5h3.4M150.3 122.1l.5 .9M150.7 122.1l.4 .7"/>
<path d="M151.3 122.1l.3 .6M154.2 127.1l1.7-.8v1.6zM154.2 127.1l.8 1.7h-1.6zM154.2 123.8v3.3M154.2 128.8v1.6M154.5 124.8l-.6 .3M154.5 125.2l-.7 .4M154.7 125.6l-.9 .4M155.9 127.1h1.1M156.9 126.9l.6 .2-.6 .2zM166.4 125.9h7.4M168.6 125.1l3 1.5v-1.5l-3 1.5z"/>
<path d="M168.6 121.4h1.5v4.5l-1.5-3zM169.2 123.6h.1M169.2 123.6h1.8M169.6 123l-.4 .6M170.1 122.9l-.5 .2M170.1 122.9l.5 .2 .2 .2M170.8 123.3l.2 .3M209 125h7.4M211.2 124.3l3 1.5v-1.5l-3 1.5zM211.2 120.6h1.5v4.4l-1.5-2.9zM211.8 122.8h1.8M211.8 122.8h.1"/>
<path d="M211.9 122.5l-.1 .3M212.2 122.2l-.3 .3M212.8 122.1l.4 .1M212.8 122.1h-.3l-.3 .1M213.2 122.2l.2 .3M213.3 135.6l.6-.2v.4zM213.4 122.5l.1 .3M213.9 135.6h1M214.9 134.8l1.7 .8-1.7 .9zM215.8 134h1.6l-.8 1.6zM216.6 132.3v1.7M216.6 135.6v3.4"/>
<path d="M216.9 137.6l-.6 .3M217 136.7l-.9 .5M217 137.1l-.7 .4M106.8 142.3h6.2v9.3h-6.2zM106.8 145.4h6.2M106.8 148.5h6.2M37.6 173.4h2.7M38.4 173.2l.3 .5M38.8 173.2l.3 .6M39 173.1l.4 .7M39.6 172.1h1.3l-.6 1.3zM40.3 170.8l.1 .5h-.3z"/>
<path d="M40.3 173.4l1.3-.6v1.3zM40.3 171.3v.8M41.6 173.4h1.3M96.2 173.7h4.4M96.5 176.5h4.3v2.9h-4.3zM97.6 173.3l1.7 .9v-.9l-1.7 .9zM97.6 171.1h.8v2.6l-.8-1.7zM97.9 172.4h.1M97.9 176.5v2.9M98 172.2l-.1 .2M98.5 172h-.2l-.3 .2M98.5 172l.2 .1"/>
<path d="M98.7 172.1l.2 .1M98.9 172.2l.1 .2h-1.1M99.3 176.5v2.9M119.1 178h1M120.1 177.5h2.3v.9h-2.3zM120.7 177.5v.9M121.3 177.5v.9M121.9 177.5v.9M122.4 178h.9"/>
</g>
<!-- layer: DEFAULT_255_2_778_5 -->
<path d="M106.8 150h6.2M106.8 143.8h6.2M97.2 176.5v2.9M100.1 176.5v2.9" fill="none" stroke="#000" stroke-width=".25"/>
<!-- layer: 0 -->
<path d="M63.5 171.6h.5M64 171.5h1.4l.2 .1-.2 .2h-1.4z" fill="none" stroke="#000" stroke-width=".13"/>
<g font-size="2">
<text x="183.5" y="45.6">(deck level)</text>
<text x="183.6" y="43.1">TS LN tank</text>
</g>
<g font-size="1.6">
<text x="137.4" y="143.1">Vessel 65L</text>
<text x="139" y="141.2">LAIR2</text>
<text x="202.6" y="143">SLArchetto</text>
<text x="202.2" y="144.9">Vessel 264L</text>
<text x="62.7" y="150.1">LAr Supply</text>
<text x="64.2" y="152">Dewar</text>
<text x="103" y="155.8">Vacuum Vessel 70L</text>
<text x="177.9" y="154.9">Vessel 60L</text>
<text x="177.9" y="153">SLArPAAS</text>
<text x="148.7" y="157.2">LAr Supply</text>
<text x="150.3" y="159">Dewar</text>
<text x="39.2" y="164.1">Main vessel: 10 psig MAWP</text>
<text x="39.2" y="166.3">Pipes: 316SS with &quot; OD</text>
<text x="39.2" y="162.2">Operating pressure: 16.6 psia</text>
</g>
<g font-size="1.3">
<text x="201.2" y="171.2">Title: DUNE R&amp;D SLArchetto/SLArPAAS P&amp;ID</text>
<text x="201.2" y="172.7">Version 9.4 May 9, 2024</text>
<text x="201.2" y="174.2">SLAC National Accelerator Laboratory</text>
</g>
<g font-size="1.2">
<text x="80.5" y="114.2">1200 W</text>
<text x="62.4" y="141.9" transform="rotate(-90 62.4 141.9)">GMV3</text>
</g>
<g font-size="1.1">
<text x="165.2" y="81.4">PG11</text>
<text x="169.8" y="81.5">0-50 pisa</text>
<text x="171" y="80.6">PT3</text>
<text x="160.1" y="89">150 psig</text>
<text x="160.3" y="88.1">PRV11</text>
<text x="179.6" y="84.3" transform="rotate(-90 179.6 84.3)">V35</text>
<text x="111.4" y="95.6">V7</text>
<text x="169.2" y="93.4">V29</text>
<text x="196.8" y="93.2">V9</text>
<text x="203.8" y="95.7">BD1</text>
<text x="206.7" y="95.8">10 psig</text>
<text x="168.3" y="98.2">compatible</text>
<text x="168.5" y="96.9">Cryogenic</text>
<text x="176.3" y="99.7" transform="rotate(-90 176.3 99.7)">V33</text>
<text x="194.9" y="98.1">compatible</text>
<text x="195.1" y="96.7">Cryogenic</text>
<text x="210.9" y="100.1">PG1</text>
<text x="210.9" y="98.7">Ion</text>
<text x="216" y="98.6">Convection</text>
<text x="217" y="100.1">PG2</text>
<text x="62" y="107.2" transform="rotate(-90 62 107.2)">V21</text>
<text x="72.5" y="107" transform="rotate(90 72.5 107)">200 psig</text>
<text x="73.4" y="107.5" transform="rotate(90 73.4 107.5)">PRV1</text>
<text x="88.7" y="106.7">All metal</text>
<text x="160.7" y="107.1">PG7</text>
<text x="160.8" y="105.6">Ion</text>
<text x="165.8" y="105.6">Convection</text>
<text x="166.8" y="107.1">PG8</text>
<text x="171.3" y="102.7">BD4</text>
<text x="174.2" y="102.7">10 psig</text>
<text x="210.7" y="107.6">V11</text>
<text x="42.9" y="109">BD3</text>
<text x="50.3" y="109" transform="rotate(-90 50.3 109)">V23</text>
<text x="56.8" y="109.7">V22</text>
<text x="67.4" y="109.7">V16</text>
<text x="82.6" y="111.3">HT1</text>
<text x="89.5" y="108.1">valve</text>
<text x="89.7" y="109.7">V17</text>
<text x="142.9" y="109.1">PG4</text>
<text x="144.9" y="113.9" transform="rotate(-1 144.9 113.9)">BPR1</text>
<text x="167.7" y="113.9">PT2</text>
<text x="211.1" y="113.8">PG5</text>
<text x="217.3" y="113.2">PT1</text>
<text x="217.6" y="114">0-50 pisa</text>
<text x="39.3" y="117.7" transform="rotate(-90 39.3 117.7)">V24</text>
<text x="48.5" y="117.9" transform="rotate(-90 48.5 117.9)">V25</text>
<text x="62" y="117" transform="rotate(-90 62 117)">V20</text>
<text x="112.7" y="117.8" transform="rotate(90 112.7 117.8)">V5</text>
<text x="125.6" y="114.2" transform="rotate(-90 125.6 114.2)">FC1</text>
<text x="144.9" y="114.6">6 psig</text>
<text x="147.3" y="119.8">10 psig</text>
<text x="153.4" y="114.2">CV2</text>
<text x="160.7" y="114.7">PG10</text>
<text x="166.6" y="114.8">0-50 pisa</text>
<text x="37.9" y="120.5">V26</text>
<text x="51.8" y="120.5">V27</text>
<text x="65.7" y="121.8" transform="rotate(90 65.7 121.8)">150 psig</text>
<text x="66.7" y="122" transform="rotate(90 66.7 122)">PRV10</text>
<text x="75.6" y="125">V1</text>
<text x="80.2" y="121.6" transform="rotate(90 80.2 121.6)">150 psig</text>
<text x="81.1" y="122.2" transform="rotate(90 81.1 122.2)">PRV2</text>
<text x="90.1" y="125">V3</text>
<text x="106.3" y="125.1" transform="rotate(-1 106.3 125.1)">PRV3</text>
<text x="114.4" y="121.7" transform="rotate(90 114.4 121.7)">PG3</text>
<text x="124.5" y="122.3" transform="rotate(-90 124.5 122.3)">V19</text>
<text x="147.8" y="120.8">PRV4</text>
<text x="150.8" y="125.2" transform="rotate(90 150.8 125.2)">200 psig</text>
<text x="151.7" y="125.7" transform="rotate(90 151.7 125.7)">PRV1</text>
<text x="162.2" y="124.6">CV4</text>
<text x="165.7" y="123.6" transform="rotate(-1 165.7 123.6)">BPR3</text>
<text x="208.2" y="122.8" transform="rotate(-1 208.2 122.8)">BPR2</text>
<text x="208.2" y="123.5">4 psig</text>
<text x="216.1" y="123.1">CV3</text>
<text x="39.3" y="129.7" transform="rotate(-90 39.3 129.7)">Reg1</text>
<text x="48.5" y="129.7" transform="rotate(-90 48.5 129.7)">Reg2</text>
<text x="57.7" y="128.9">150 psig</text>
<text x="58.2" y="127.8" transform="rotate(-1 58.2 127.8)">PRV9</text>
<text x="73.7" y="130.8">compatible</text>
<text x="73.9" y="129.4">Cryogenic</text>
<text x="84.1" y="130" transform="rotate(-90 84.1 130)">V2</text>
<text x="88.8" y="129.4">All metal</text>
<text x="89.6" y="130.7">valve</text>
<text x="102.2" y="130.2">PG6</text>
<text x="105.8" y="126.2">150 psig</text>
<text x="148" y="128.5">V10</text>
<text x="161.9" y="129.3">Convection</text>
<text x="164" y="130.3">PG9</text>
<text x="210.7" y="129.4">V12</text>
<text x="218.9" y="129.4">V13</text>
<text x="225.8" y="129.4">CV1</text>
<text x="62" y="136.4" transform="rotate(-90 62 136.4)">Reg3</text>
<text x="98.7" y="134.3">V4</text>
<text x="105.3" y="135">BD2</text>
<text x="105.4" y="133.4">6 psig</text>
<text x="136.1" y="132.3" transform="rotate(-90 136.1 132.3)">V8</text>
<text x="139.8" y="134" transform="rotate(-90 139.8 134)">Cryogenic</text>
<text x="141.1" y="134.2" transform="rotate(-90 141.1 134.2)">compatible</text>
<text x="167.3" y="136.5">P2</text>
<text x="172" y="134.1">V32</text>
<text x="219.1" y="137" transform="rotate(-90 219.1 137)">PRV7</text>
<text x="220" y="137" transform="rotate(-90 220 137)">6 psig</text>
<text x="67.2" y="140.8" transform="rotate(-90 67.2 140.8)">V28</text>
<text x="129.6" y="138.1" transform="rotate(-90 129.6 138.1)">PRV8</text>
<text x="130.5" y="138.6" transform="rotate(-90 130.5 138.6)">150 psig</text>
<text x="161.9" y="139.9">V31</text>
<text x="171.5" y="139.9">V30</text>
<text x="218.9" y="141.1">V14</text>
<text x="224.3" y="143.4">P1</text>
<text x="218.9" y="148.2">V15</text>
<text x="107" y="152.8">Filter1</text>
<text x="202.6" y="150.5">Max heating</text>
<text x="202.6" y="151.8">power: 600W</text>
<text x="177.9" y="157.9">Max heating</text>
<text x="177.9" y="159.2">power: 320W</text>
<text x="52.3" y="166.7">2</text>
<text x="52.4" y="165.6">1</text>
<text x="61.7" y="171.1">GCVxx</text>
</g>
<text font-size="1" x="85.3" y="176.5">FCxx</text>
<g font-size=".9">
<text x="192.9" y="111.3" transform="rotate(90 192.9 111.3)">V34</text>
<text x="165.7" y="124.3">4 psig</text>
<text x="166.8" y="139.9">TP2</text>
<text x="223.9" y="148.2">TP1</text>
<text x="43.3" y="172.4">Pressure</text>
<text x="43.3" y="173.6">Relief Valve</text>
<text x="50.9" y="171.3">Vxx</text>
<text x="55.3" y="172.4">Manual</text>
<text x="55.3" y="173.6">Valve</text>
<text x="66.6" y="172.2">Pneumatic</text>
<text x="66.7" y="173.4">Valve</text>
<text x="77.4" y="173">Burst Disk</text>
<text x="85.7" y="172.2">CVxx</text>
<text x="89.9" y="172.4">Check</text>
<text x="90" y="173.6">Valve</text>
<text x="101.1" y="171.8">Back</text>
<text x="101.1" y="172.9">Pressure</text>
<text x="108.9" y="172.9">Px</text>
<text x="113.6" y="172.4">Pump</text>
<text x="119.6" y="171.3">Regxx</text>
<text x="124.4" y="173.1">Regulator</text>
<text x="134.5" y="172.4">External</text>
<text x="134.5" y="173.5">Pipe Wall</text>
<text x="42.9" y="177.5">Pressure</text>
<text x="42.9" y="178.6">Transducer</text>
<text x="49.8" y="176.1">PGxx</text>
<text x="54.4" y="177.5">Pressure</text>
<text x="54.4" y="178.6">Gauge</text>
<text x="73.1" y="174.3">BDxx</text>
<text x="77" y="179.3">burst disk</text>
<text x="77" y="177.1">Cylinder with</text>
<text x="77" y="178.2">valve and</text>
<text x="89.6" y="177.4">Flow</text>
<text x="89.6" y="178.5">Controller</text>
<text x="101.1" y="174">Regulator</text>
<text x="102.2" y="177.5">Filter</text>
<text x="108.8" y="176.2">TPxx</text>
<text x="114.2" y="178.6">Pump</text>
<text x="114.3" y="177.5">Turbo</text>
<text x="120.8" y="177.3">HTxx</text>
<text x="125.3" y="178.1">Heater</text>
<text x="136.6" y="178.1">Getter</text>
</g>
<g font-size=".8">
<text x="39.9" y="137.9">GCYL1</text>
<text x="40.3" y="133.4" transform="rotate(-90 40.3 133.4)">GMV1</text>
<text x="42.1" y="132.5">GBD1</text>
<text x="49.1" y="138">GCYL2</text>
<text x="49.5" y="133.4" transform="rotate(-90 49.5 133.4)">GMV2</text>
<text x="51.3" y="132.6">GBD2</text>
<text x="39.4" y="139.3">Ar +2% H</text>
<text x="39.8" y="141.1">2000 psi</text>
<text x="40.5" y="142">50 L</text>
<text x="40.6" y="140.1">gas</text>
<text x="42.7" y="139.7">2</text>
<text x="48.6" y="139.3">Ar +2% H</text>
<text x="49" y="141.1">2000 psi</text>
<text x="49.7" y="142">50 L</text>
<text x="49.8" y="140.2">gas</text>
<text x="51.9" y="139.7">2</text>
<text x="61.6" y="172.1">NC</text>
<text x="39.2" y="176.4">PTXX</text>
<text x="72.6" y="177">GMVxx</text>
<text x="73.4" y="179.4">x BARg</text>
<text x="201.2" y="175.4">(Maintained by Yun-Tse Tsai (yuntse@slac.stanford.edu,</text>
<text x="206.8" y="176.5">Miriam Moore, mirmoore@stanford.edu)</text>
</g>
<g font-size=".6">
<text x="64.9" y="176.7" transform="rotate(90 64.9 176.7)">VOLUME</text>
<text x="65.6" y="176.2" transform="rotate(90 65.6 176.2)">PRESSURE</text>
<text x="66.4" y="177.2" transform="rotate(90 66.4 177.2)">TYPE</text>
<text x="67.1" y="177.2" transform="rotate(90 67.1 177.2)">INFO</text>
<text x="68.2" y="176.8" transform="rotate(90 68.2 176.8)">GCYLxx</text>
</g>
<text font-size=".3" x="64" y="171.7">GSCVxx</text>
</svg>
